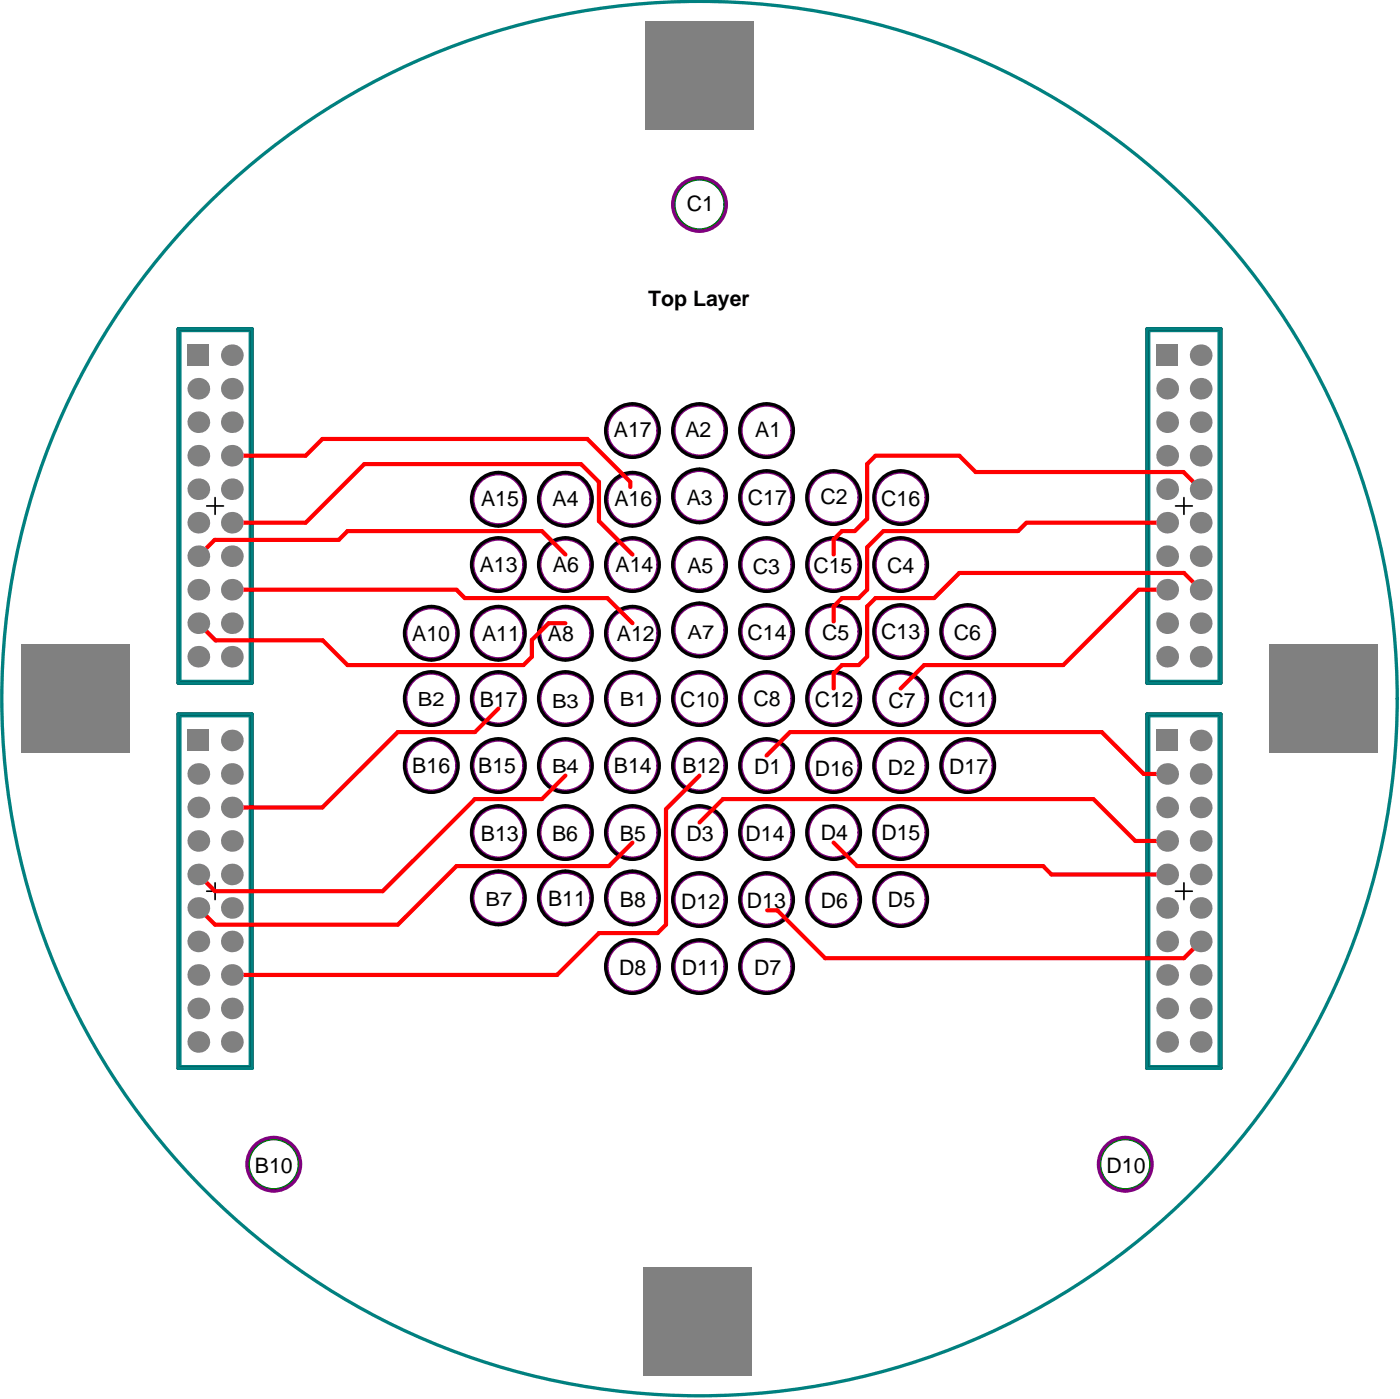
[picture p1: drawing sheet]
<svg xmlns="http://www.w3.org/2000/svg" width="278mm" height="278mm" viewBox="0 0 278 278" stroke-linecap="round" stroke-linejoin="round" font-family="sans-serif">
<g fill="none" stroke="#008000" stroke-width=".5">
<circle cx="139.1" cy="40.6" r="5"/>
<circle cx="54.4" cy="231.3" r="5"/>
<circle cx="223.7" cy="231.3" r="5"/>
</g>
<g fill="none" stroke="#800080" stroke-width=".66">
<circle cx="139.1" cy="40.6" r="5.3"/>
<circle cx="54.4" cy="231.3" r="5.3"/>
<circle cx="223.7" cy="231.3" r="5.3"/>
</g>
<path d="M42.8 98.9v3.3M235.4 98.9v3.3M41.1 100.5h3.3M233.7 100.5h3.4M41.1 177.1h3.3M42.8 175.4v3.4M233.7 177.1h3.4M235.4 175.4v3.4" fill="none" stroke="#000" stroke-width=".33"/>
<path d="M41 40.9a138.7 138.7 0 0 1 182.7-11.9 138.7 138.7 0 0 1 35.2 179.7 138.7 138.7 0 0 1-185.8 52 138.7 138.7 0 0 1-58.1-184 138.9 138.9 0 0 1 26-35.8zM35.4 65.3h14.7v70.4h-14.7zM35.8 65.7h14v69.7h-14zM228.1 65.3h14.6v70.4h-14.6zM242.4 65.7h-14v69.7h14M242.4 65.7v69.7M35.4 141.9h14.7v70.4h-14.7zM35.8 142.2h14v69.8h-14zM228.1 141.9h14.6v70.4h-14.6zM242.4 142.2h-14v69.8h14M242.4 142.2v69.8" fill="none" stroke="#008080" stroke-width=".66"/>
<g fill="none" stroke="#800080" stroke-width=".5">
<circle cx="99.1" cy="99.2" r="5"/>
<circle cx="112.4" cy="99.2" r="5"/>
<circle cx="125.7" cy="85.6" r="5"/>
<circle cx="125.7" cy="99.2" r="5"/>
<circle cx="139.1" cy="98.5" r="5"/>
<circle cx="139.1" cy="85.6" r="5"/>
<circle cx="152.4" cy="85.6" r="5"/>
<circle cx="152.4" cy="98.9" r="5"/>
<circle cx="165.7" cy="98.9" r="5"/>
<circle cx="179.1" cy="98.9" r="5"/>
<circle cx="99.1" cy="112.2" r="5"/>
<circle cx="112.4" cy="112.2" r="5"/>
<circle cx="125.7" cy="112.2" r="5"/>
<circle cx="139.1" cy="112.2" r="5"/>
<circle cx="152.4" cy="112.2" r="5"/>
<circle cx="165.7" cy="112.2" r="5"/>
<circle cx="179.1" cy="112.2" r="5"/>
<circle cx="85.8" cy="138.8" r="5"/>
<circle cx="85.8" cy="125.8" r="5"/>
<circle cx="99.1" cy="125.8" r="5"/>
<circle cx="99.1" cy="138.8" r="5"/>
<circle cx="112.4" cy="125.8" r="5"/>
<circle cx="112.4" cy="138.8" r="5"/>
<circle cx="125.7" cy="125.8" r="5"/>
<circle cx="125.7" cy="138.8" r="5"/>
<circle cx="139.1" cy="138.8" r="5"/>
<circle cx="139.1" cy="125.2" r="5"/>
<circle cx="152.4" cy="125.5" r="5"/>
<circle cx="152.4" cy="138.8" r="5"/>
<circle cx="165.7" cy="138.8" r="5"/>
<circle cx="165.7" cy="125.5" r="5"/>
<circle cx="179.1" cy="138.8" r="5"/>
<circle cx="179.1" cy="125.5" r="5"/>
<circle cx="192.4" cy="138.8" r="5"/>
<circle cx="192.4" cy="125.5" r="5"/>
<circle cx="85.8" cy="152.1" r="5"/>
<circle cx="99.1" cy="152.1" r="5"/>
<circle cx="112.4" cy="152.1" r="5"/>
<circle cx="125.7" cy="152.1" r="5"/>
<circle cx="139.1" cy="152.1" r="5"/>
<circle cx="152.4" cy="152.1" r="5"/>
<circle cx="165.7" cy="152.1" r="5"/>
<circle cx="179.1" cy="152.1" r="5"/>
<circle cx="192.4" cy="152.1" r="5"/>
<circle cx="99.1" cy="165.4" r="5"/>
<circle cx="99.1" cy="178.4" r="5"/>
<circle cx="112.4" cy="178.4" r="5"/>
<circle cx="112.4" cy="165.4" r="5"/>
<circle cx="125.7" cy="178.4" r="5"/>
<circle cx="125.7" cy="165.4" r="5"/>
<circle cx="139.1" cy="165.4" r="5"/>
<circle cx="139.1" cy="178.8" r="5"/>
<circle cx="152.4" cy="165.4" r="5"/>
<circle cx="152.4" cy="178.8" r="5"/>
<circle cx="165.7" cy="165.4" r="5"/>
<circle cx="165.7" cy="178.8" r="5"/>
<circle cx="179.1" cy="165.4" r="5"/>
<circle cx="179.1" cy="178.8" r="5"/>
<circle cx="125.7" cy="192.1" r="5"/>
<circle cx="139.1" cy="192.1" r="5"/>
<circle cx="152.4" cy="192.1" r="5"/>
</g>
<g fill="none" stroke="#000" stroke-width=".66">
<path d="M35.4 65.3h14.7v70.4h-14.7zM228.1 65.3h14.6v70.4h-14.6zM165.7 106.9a5.3 5.3 0 0 0-5.3 5.3 5.3 5.3 0 0 0 5.3 5.3M165.7 120.2a5.3 5.3 0 0 0-5.3 5.3 5.3 5.3 0 0 0 5.3 5.3M165.7 133.5a5.3 5.3 0 0 0-5.3 5.3 5.3 5.3 0 0 0 5.3 5.3M35.4 141.9h14.7v70.4h-14.7zM85.8 146.8a5.3 5.3 0 0 1 4.7 7.7 5.3 5.3 0 0 1-9 .8 5.3 5.3 0 0 1 3.4-8.4l.9-.1M99.1 146.8a5.3 5.3 0 0 1 4.7 7.7 5.3 5.3 0 0 1-9 .8 5.3 5.3 0 0 1 3.4-8.4l.9-.1M112.4 146.8a5.3 5.3 0 0 1 4.8 7.7 5.3 5.3 0 0 1-9.1 .8 5.3 5.3 0 0 1 3.4-8.4l.9-.1M125.7 146.8a5.3 5.3 0 0 1 4.8 7.7 5.3 5.3 0 0 1-9 .8 5.3 5.3 0 0 1 3.4-8.4l.8-.1M139.1 146.8a5.3 5.3 0 0 1 4.7 7.7 5.3 5.3 0 0 1-9 .8 5.3 5.3 0 0 1 3.4-8.4l.9-.1M152.4 146.8a5.3 5.3 0 0 1 4.8 7.7 5.3 5.3 0 0 1-9.1 .8 5.3 5.3 0 0 1 3.4-8.4l.9-.1"/>
<path d="M165.7 146.8a5.3 5.3 0 0 1 4.8 7.7 5.3 5.3 0 0 1-9.1 .8 5.3 5.3 0 0 1 3.5-8.4l.8-.1M179.1 146.8a5.3 5.3 0 0 1 4.7 7.7 5.3 5.3 0 0 1-9 .8 5.3 5.3 0 0 1 3.4-8.4l.9-.1M192.4 146.8a5.3 5.3 0 0 1 4.8 7.7 5.3 5.3 0 0 1-9.1 .8 5.3 5.3 0 0 1 3.4-8.4l.9-.1M228.1 141.9h14.6v70.4h-14.6zM99.1 173.1a5.3 5.3 0 0 1 4.7 7.7 5.3 5.3 0 0 1-9 .8 5.3 5.3 0 0 1 3.4-8.4l.9-.1M112.4 173.1a5.3 5.3 0 0 1 4.8 7.7 5.3 5.3 0 0 1-9.1 .8 5.3 5.3 0 0 1 3.4-8.4l.9-.1M125.7 173.1a5.3 5.3 0 0 1 4.8 7.7 5.3 5.3 0 0 1-9 .8 5.3 5.3 0 0 1 3.4-8.4l.8-.1"/>
<circle cx="99.1" cy="99.2" r="5.3"/>
<circle cx="112.4" cy="99.2" r="5.3"/>
<circle cx="125.7" cy="85.6" r="5.3"/>
<circle cx="125.7" cy="99.2" r="5.3"/>
<circle cx="139.1" cy="85.6" r="5.3"/>
<circle cx="139.1" cy="98.5" r="5.3"/>
<circle cx="152.4" cy="85.6" r="5.3"/>
<circle cx="152.4" cy="98.9" r="5.3"/>
<circle cx="165.7" cy="98.9" r="5.3"/>
<circle cx="179.1" cy="98.9" r="5.3"/>
<circle cx="99.1" cy="112.2" r="5.3"/>
<circle cx="112.4" cy="112.2" r="5.3"/>
<circle cx="125.7" cy="112.2" r="5.3"/>
<circle cx="139.1" cy="112.2" r="5.3"/>
<circle cx="152.4" cy="112.2" r="5.3"/>
<circle cx="179.1" cy="112.2" r="5.3"/>
<circle cx="85.8" cy="138.8" r="5.3"/>
<circle cx="85.8" cy="125.8" r="5.3"/>
<circle cx="99.1" cy="138.8" r="5.3"/>
<circle cx="99.1" cy="125.8" r="5.3"/>
<circle cx="112.4" cy="138.8" r="5.3"/>
<circle cx="112.4" cy="125.8" r="5.3"/>
<circle cx="125.7" cy="125.8" r="5.3"/>
<circle cx="125.7" cy="138.8" r="5.3"/>
<circle cx="139.1" cy="138.8" r="5.3"/>
<circle cx="139.1" cy="125.2" r="5.3"/>
<circle cx="152.4" cy="125.5" r="5.3"/>
<circle cx="152.4" cy="138.8" r="5.3"/>
<circle cx="179.1" cy="125.5" r="5.3"/>
<circle cx="179.1" cy="138.8" r="5.3"/>
<circle cx="192.4" cy="125.5" r="5.3"/>
<circle cx="192.4" cy="138.8" r="5.3"/>
<circle cx="99.1" cy="165.4" r="5.3"/>
<circle cx="112.4" cy="165.4" r="5.3"/>
<circle cx="125.7" cy="165.4" r="5.3"/>
<circle cx="139.1" cy="178.7" r="5.3"/>
<circle cx="139.1" cy="165.4" r="5.3"/>
<circle cx="152.4" cy="178.7" r="5.3"/>
<circle cx="152.4" cy="165.4" r="5.3"/>
<circle cx="165.7" cy="178.7" r="5.3"/>
<circle cx="165.7" cy="165.4" r="5.3"/>
<circle cx="179.1" cy="178.7" r="5.3"/>
<circle cx="179.1" cy="165.4" r="5.3"/>
<circle cx="125.7" cy="192.1" r="5.3"/>
<circle cx="139.1" cy="192.1" r="5.3"/>
<circle cx="152.4" cy="192.1" r="5.3"/>
</g>
<g fill="none" stroke="#f00" stroke-width=".83">
<path d="M46.1 90.6h14.7l3.3-3.4h52.7l8.5 8.6v1M238.7 97.2l-3.4-3.4h-41.3l-3.3-3.2h-16.6l-1.7 1.6v10.9l-2.4 2.4M46.1 117.2h44.7l1.6 1.6h28.3l5 5M46.1 103.9h14.7l11.6-11.7h43.1l3.6 3.6v7.7l6.6 6.7M112.4 110.2l-4.7-4.7h-38.6l-1.8 1.8h-24.6l-3.3 3.2M172.4 117.2l-1.7 1.6M232.1 103.9h-28l-1.7 1.6h-26.8l-3.2 3.3M232.1 117.2h-5.7l-15 15h-27.7M238.7 117.2l-3.3-3.3h-44.7l-5 4.9h-11.6M39.4 123.8l3.4 3.4h21.4l4.9 5h35l1.6-1.7v-3.3l3.4-3.4M109.1 123.8h3.3M172.4 130.5l-1.7 1.7"/>
<path d="M183.7 132.2l-4.6 4.6M99.1 140.8l-4.7 4.7h-15.3l-15 14.9h-18M112.4 154.1l-4.7 4.7h-13.3l-18.3 18.3h-33.3l-3.4-3.3M139.1 154.1l-6.7 6.7v22.9l-1.7 1.7h-11.6l-8.4 8.3h-64.6M152.4 150.1l4.7-4.6h62l8.3 8.3h4.6M125.7 167.4l-4.6 4.7h-30.3l-11.7 11.6h-36.3l-3.4-3.3M139.1 163.4l4.6-4.6h73.7l8.3 8.3h6.3M165.7 167.4l4.7 4.7h37l1.7 1.7h22.9M152.5 180.9h2l9.6 9.5h71.3l3.3-3.3"/>
</g>
<g fill="#808080">
<circle cx="39.4" cy="173.8" r="2.15"/>
<circle cx="39.4" cy="193.7" r="2.15"/>
<circle cx="39.4" cy="200.4" r="2.15"/>
<circle cx="39.4" cy="207" r="2.15"/>
<circle cx="39.4" cy="160.4" r="2.15"/>
<circle cx="39.4" cy="180.4" r="2.15"/>
<circle cx="39.4" cy="187.1" r="2.15"/>
<circle cx="39.4" cy="153.8" r="2.15"/>
<circle cx="39.4" cy="167.1" r="2.15"/>
<circle cx="46.1" cy="207" r="2.15"/>
<circle cx="46.1" cy="153.8" r="2.15"/>
<circle cx="46.1" cy="160.4" r="2.15"/>
<circle cx="46.1" cy="167.1" r="2.15"/>
<circle cx="46.1" cy="173.8" r="2.15"/>
<circle cx="46.1" cy="180.4" r="2.15"/>
<circle cx="46.1" cy="187.1" r="2.15"/>
<circle cx="46.1" cy="200.4" r="2.15"/>
<circle cx="46.1" cy="193.7" r="2.15"/>
<circle cx="46.1" cy="147.1" r="2.15"/>
<circle cx="46.1" cy="130.5" r="2.15"/>
<circle cx="39.4" cy="130.5" r="2.15"/>
<circle cx="46.1" cy="123.8" r="2.15"/>
<circle cx="39.4" cy="123.8" r="2.15"/>
<circle cx="39.4" cy="117.2" r="2.15"/>
<circle cx="46.1" cy="117.2" r="2.15"/>
<circle cx="39.4" cy="110.5" r="2.15"/>
<circle cx="46.1" cy="110.5" r="2.15"/>
<circle cx="39.4" cy="103.9" r="2.15"/>
<circle cx="46.1" cy="103.9" r="2.15"/>
<circle cx="39.4" cy="97.2" r="2.15"/>
<circle cx="46.1" cy="97.2" r="2.15"/>
<circle cx="39.4" cy="90.6" r="2.15"/>
<circle cx="46.1" cy="90.6" r="2.15"/>
<circle cx="39.4" cy="83.9" r="2.15"/>
<circle cx="46.1" cy="83.9" r="2.15"/>
<circle cx="39.4" cy="77.2" r="2.15"/>
<circle cx="46.1" cy="77.2" r="2.15"/>
<circle cx="46.1" cy="70.6" r="2.15"/>
<circle cx="232.1" cy="207" r="2.15"/>
<circle cx="238.7" cy="207" r="2.15"/>
<circle cx="238.7" cy="200.4" r="2.15"/>
<circle cx="232.1" cy="200.4" r="2.15"/>
<circle cx="238.7" cy="193.7" r="2.15"/>
<circle cx="232.1" cy="193.7" r="2.15"/>
<circle cx="238.7" cy="187.1" r="2.15"/>
<circle cx="232.1" cy="187.1" r="2.15"/>
<circle cx="238.7" cy="180.4" r="2.15"/>
<circle cx="232.1" cy="180.4" r="2.15"/>
<circle cx="238.7" cy="173.8" r="2.15"/>
<circle cx="232.1" cy="173.8" r="2.15"/>
<circle cx="238.7" cy="167.1" r="2.15"/>
<circle cx="232.1" cy="167.1" r="2.15"/>
<circle cx="238.7" cy="160.4" r="2.15"/>
<circle cx="232.1" cy="160.4" r="2.15"/>
<circle cx="232.1" cy="153.8" r="2.15"/>
<circle cx="238.7" cy="153.8" r="2.15"/>
<circle cx="238.7" cy="147.1" r="2.15"/>
<circle cx="232.1" cy="130.5" r="2.15"/>
<circle cx="238.7" cy="130.5" r="2.15"/>
<circle cx="232.1" cy="123.8" r="2.15"/>
<circle cx="238.7" cy="123.8" r="2.15"/>
<circle cx="232.1" cy="117.2" r="2.15"/>
<circle cx="238.7" cy="117.2" r="2.15"/>
<circle cx="232.1" cy="110.5" r="2.15"/>
<circle cx="238.7" cy="110.5" r="2.15"/>
<circle cx="232.1" cy="103.9" r="2.15"/>
<circle cx="238.7" cy="103.9" r="2.15"/>
<circle cx="232.1" cy="97.2" r="2.15"/>
<circle cx="238.7" cy="97.2" r="2.15"/>
<circle cx="232.1" cy="90.6" r="2.15"/>
<circle cx="238.7" cy="90.6" r="2.15"/>
<circle cx="232.1" cy="83.9" r="2.15"/>
<circle cx="238.7" cy="83.9" r="2.15"/>
<circle cx="232.1" cy="77.2" r="2.15"/>
<circle cx="238.7" cy="77.2" r="2.15"/>
<circle cx="238.7" cy="70.6" r="2.15"/>
</g>
<g fill="#808080">
<path d="M127.9 251.8h21.7v21.6h-21.7z" fill-rule="evenodd"/>
<path d="M37.3 145h4.3v4.3h-4.3z" fill-rule="evenodd"/>
<path d="M4.3 128h21.6v21.6h-21.6z" fill-rule="evenodd"/>
<path d="M37.3 68.4h4.3v4.3h-4.3z" fill-rule="evenodd"/>
<path d="M128.2 4.2h21.7v21.6h-21.7z" fill-rule="evenodd"/>
<path d="M229.9 145h4.3v4.3h-4.3z" fill-rule="evenodd"/>
<path d="M252.2 128h21.7v21.6h-21.7z" fill-rule="evenodd"/>
<path d="M229.9 68.4h4.3v4.3h-4.3z" fill-rule="evenodd"/>
</g>
<text font-size="10.2" fill="#f00" x="166.9" y="141.5">COR39</text>
<g font-size="9.9" fill="#f00">
<text x="166.9" y="114.8">COR36</text>
<text x="166.9" y="128.2">COR44</text>
</g>
<g font-size="4.2">
<text x="136.5" y="41.9">C1</text>
<text x="128.8" y="60.7">Top Layer</text>
<text x="122" y="86.8">A17</text>
<text x="136.3" y="86.8">A2</text>
<text x="150.2" y="86.8">A1</text>
<text x="95.6" y="100.5">A15</text>
<text x="109.9" y="100.5">A4</text>
<text x="122.2" y="100.5">A16</text>
<text x="136.5" y="100.4">A3</text>
<text x="148.7" y="100.4">C17</text>
<text x="163.1" y="100.1">C2</text>
<text x="175.2" y="100.5">C16</text>
<text x="95.4" y="113.7">A13</text>
<text x="109.9" y="113.7">A6</text>
<text x="122.4" y="113.7">A14</text>
<text x="136.7" y="113.8">A5</text>
<text x="161.7" y="113.9">C15</text>
<text x="176.4" y="113.9">C4</text>
<text x="149.7" y="114">C3</text>
<text x="81.9" y="127.3">A10</text>
<text x="95.8" y="127.3">A11</text>
<text x="108.9" y="127.3">A8</text>
<text x="122.6" y="127.3">A12</text>
<text x="148.6" y="127.1">C14</text>
<text x="163.4" y="127.1">C5</text>
<text x="175.2" y="127">C13</text>
<text x="189.6" y="127.1">C6</text>
<text x="95.4" y="140.6">B17</text>
<text x="135.3" y="140.5">C10</text>
<text x="149.8" y="140.4">C8</text>
<text x="162" y="140.5">C12</text>
<text x="176.7" y="140.6">C7</text>
<text x="188.7" y="140.5">C11</text>
<text x="82" y="153.6">B16</text>
<text x="95.1" y="153.6">B15</text>
<text x="122.1" y="153.6">B14</text>
<text x="135.7" y="153.7">B12</text>
<text x="149.9" y="153.9">D1</text>
<text x="162" y="154.1">D16</text>
<text x="176.5" y="154">D2</text>
<text x="188.7" y="153.8">D17</text>
<text x="95.6" y="167.1">B13</text>
<text x="109.8" y="167.1">B6</text>
<text x="123.3" y="167.1">B5</text>
<text x="136.5" y="167">D3</text>
<text x="148.2" y="167.1">D14</text>
<text x="163.2" y="166.9">D4</text>
<text x="175.2" y="166.9">D15</text>
<text x="109" y="180">B11</text>
<text x="123.3" y="180.2">B8</text>
<text x="135.4" y="180.6">D12</text>
<text x="148.5" y="180.4">D13</text>
<text x="163.2" y="180.4">D6</text>
<text x="176.5" y="180.3">D5</text>
<text x="123.1" y="193.7">D8</text>
<text x="135.5" y="193.7">D11</text>
<text x="150" y="193.8">D7</text>
<text x="50.7" y="233">B10</text>
<text x="220" y="233">D10</text>
</g>
<g font-size="3.9">
<text x="136.7" y="127">A7</text>
<text x="83.1" y="140.3">B2</text>
<text x="109.7" y="140.6">B3</text>
<text x="123.2" y="140.3">B1</text>
<text x="109.7" y="153.6">B4</text>
<text x="96.5" y="180">B7</text>
</g>
</svg>
